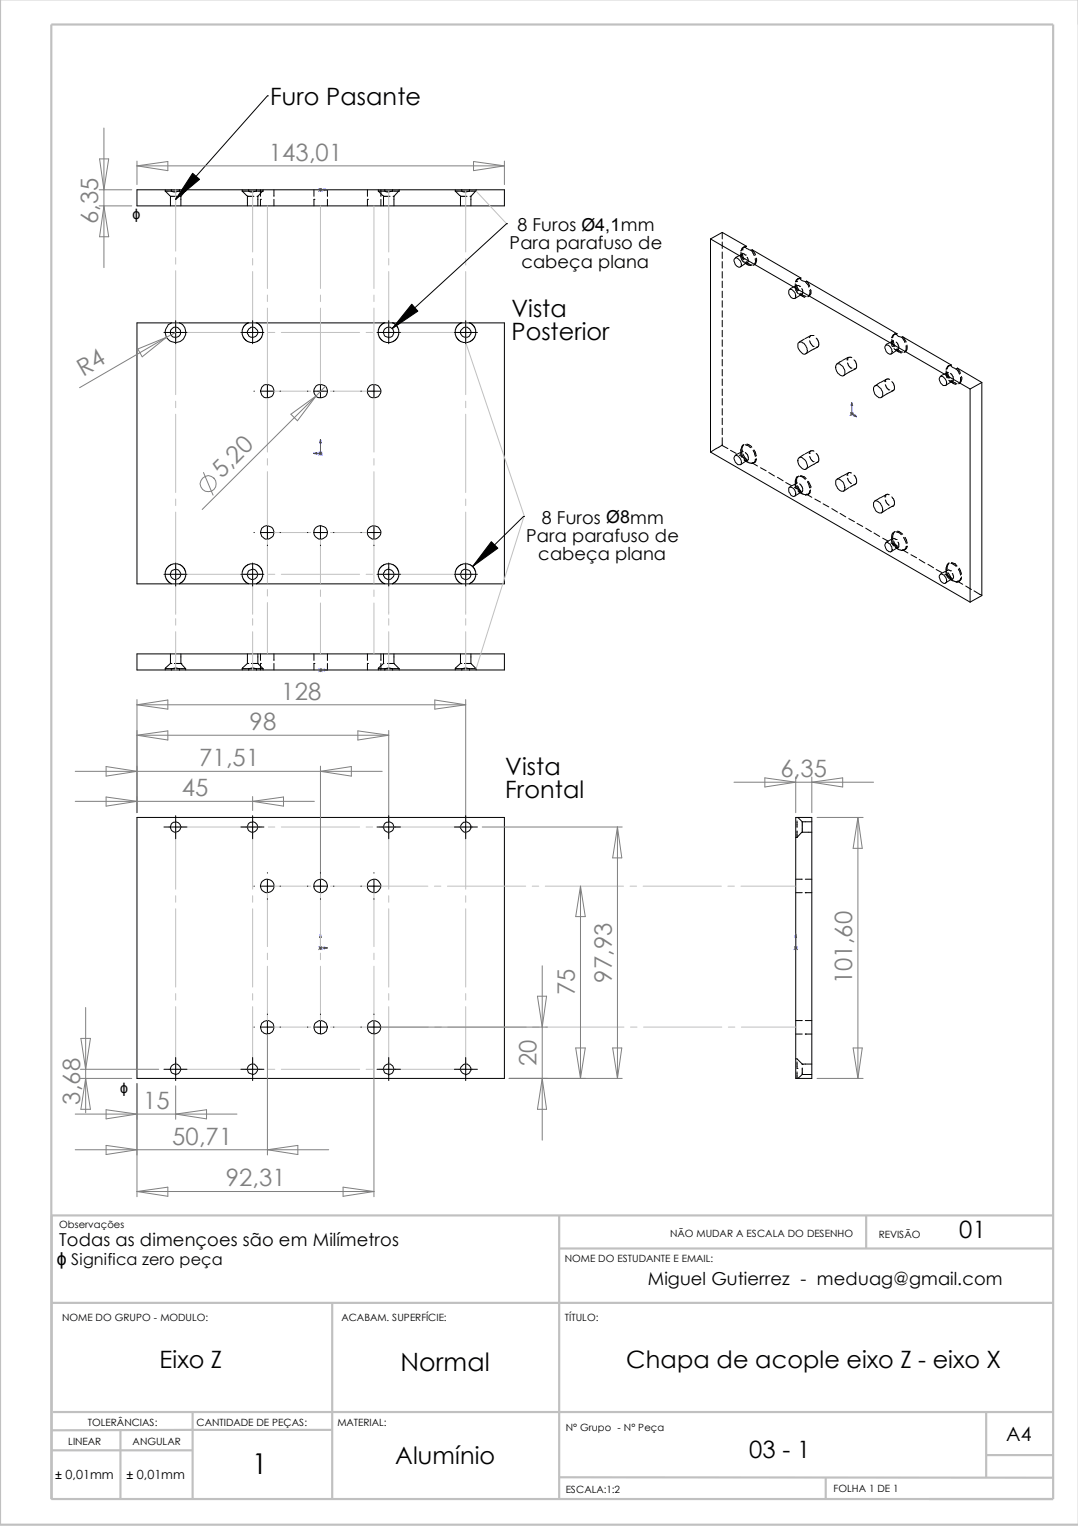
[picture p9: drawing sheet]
<svg xmlns="http://www.w3.org/2000/svg" width="210mm" height="297mm" viewBox="0 0 210 297" stroke-linecap="round" stroke-linejoin="round" font-family="sans-serif">
<g fill="none" stroke="#c0c0c0" stroke-width=".42">
<path d="M0 0v296.8h210M10 4.8h195.1v287h-195.1zM108.9 236.6v55.3M168.7 236.5v6.4M205.1 236.6h-195v55.3M10.1 253.6h195M64.7 253.6v38.3M108.9 243h96.2M10.3 274.9h194.8M23.5 278.4v13.2M37.2 278.3h27.4M37.5 278.3l-27.5 .1"/>
<path d="M37.5 274.9v17M192 274.8v12.8M10.2 282.3h27.3M108.9 287.6h96.2M160.8 287.6v4.2M192 283.2h13.1"/>
</g>
<g fill="none" stroke="#000" stroke-width=".19">
<path d="M52.1 18.7h.1M52.1 18.7l-17.9 20.1M32.2 36.9v.3M32.2 37.2h1.2M32.2 37.2l.9 .9M33.4 37.2l.5 .2 1.1-.2M33.4 36.9h1.6M33.4 37.2h1.6M33.4 36.9h-6.7v3.2h71.5v-3.2h-6.8M33.4 36.9v.3M34.5 38.2h-1.3v1.9M35 36.9v.3"/>
<path d="M35 36.9h13.4M35.1 38.2h.1M35.2 38.2v1.9M36.1 37.2l-.9 1M36.2 36.9v.3h-1.2M47.2 36.9v.3M47.2 37.2h1.2M47.2 37.2l1 .9M48.4 37.2l.5 .2 1.1-.2M48.4 37.2h1.6M48.4 36.9h1.6M48.4 36.9v.3"/>
<path d="M49.4 38.2h-1.2v1.9M50 36.9v.3M50 37.2h1.2M50 36.9h24.9M50 38.2h.2M50.2 38.2v1.9M50.7 38.8h.1M50.7 36.9v1.3M50.7 38.8v1.3M51.2 36.9v.3M51.2 37.2l-1 1M53.3 36.9v1.3"/>
<path d="M53.3 38.8v1.3M61.1 38.8h.1M61.1 36.9v1.3M61.1 38.8v1.3M63.8 36.9v1.3M63.8 38.8v1.3M71.5 38.8h.1M71.5 36.9v1.3M71.5 38.8v1.3M73.7 36.9v.3M73.7 37.2h1.2M73.7 37.2l1 .9"/>
<path d="M74.2 36.9v1.3M74.2 38.8v1.3M74.9 36.9h1.6M74.9 37.2h1.6M74.9 37.2l.5 .2 1.1-.2M74.9 36.9v.3M75.9 38.2h-1.2v1.9M76.5 36.9v.3M76.5 37.2h1.2M76.5 36.9h13.4M76.5 38.2h.2M76.7 38.2v1.9"/>
<path d="M77.7 36.9v.3M77.7 37.2l-1 1M88.6 36.9v.3M88.6 37.2h1.3M88.6 37.2l1.1 .9M89.9 37.2a1.5 1.5 0 0 0 1.5 0M89.9 37.2h1.5M89.9 36.9h1.5M89.9 36.9v.3M90.9 38.2h-1.2v1.9M91.4 36.9v.3M91.4 37.2h1.3"/>
<path d="M91.5 38.2h.2M91.7 38.2v1.9M92.7 36.9v.3M92.7 37.2l-1 1M98.6 43.5h.1M98.6 43.5l-22.2 20.5M138.3 46.5l50.6 29.2M138.3 46.5v41.5M140.6 45.2v1.3M140.6 47.1v1.3M140.6 49.1v1.2M140.6 50.9v1.3"/>
<path d="M140.6 52.9v1.2M140.6 54.7v1.3M140.6 56.7v1.2M140.6 58.5v1.3M140.6 45.2l-2.3 1.3M140.6 45.2l4.8 2.7M143 50.4l.1-.1a.64 .64 0 0 1 .9 .4 .74 .74 0 0 1 .4 .7 .74 .74 0 0 1-.6 .6 1.3 1.3 0 0 1-.8-1.6zM144.3 49.1a1.89 1.89 0 0 0 .3 1.7l.2 .2M144.3 49.5l.1 .1M144.4 49.6l-.1 .1M144.4 49.6v-.1a.45 .45 0 0 1 .7 .1M144.4 49.6l.4 1"/>
<path d="M144.4 49.2l.5 1.2M144.5 48.6h.1M144.5 49.5l-1.3 .7M144.7 48.2l-.2 .1-.2 .6M144.8 51h.1M144.9 50.4h.1M144.9 48l-.2 .2M144.9 51.2l.8 .4M145.1 49.6h.1M145.1 48.1l.3 .3 .8 .3M145.1 51.1l.4 .4 .7 .2M145.1 48.1l-.4 .1"/>
<path d="M145.3 50.9l.2 .3M145.4 47.9a.82 .82 0 0 0-.9 .6v.1M145.4 47.9l-.3 .2M145.5 50.1l.2 .6-.2 .5M145.5 51.1l-1.3 .8M145.5 51.2l-.1 .1M145.5 51.2l.8 .4M146.2 48.7l.7 1M146.3 51.6h.1M146.5 48.6l.6 1M146.5 48.6l-.3 .1M146.5 48.6l9.5 5.5"/>
<path d="M146.8 51.5h.1M146.9 51.5l-.2 .2M147.1 50.3a1.2 1.2 0 0 1-.2 1.2M147.2 50.2a1.2 1.2 0 0 1-.1 1.2h-.2M153.7 56.4a.89 .89 0 0 1 1.2 .8 .54 .54 0 0 1 0 .7 .54 .54 0 0 1-.8 0 1.23 1.23 0 0 1-.4-1.5zM154.9 56.1v.4l.5 .7M154.9 55.5l.4 1.2M154.9 55.2v.9M154.9 54.8h.1M154.9 54.8v.1M155.1 54.8h.1M155.1 55.6l-.2 .5"/>
<path d="M155.1 55.6h.4l.2 .1M155.1 55.6l.4 1M155.1 55.4v.2M155.1 55.6l-1.3 .7M155.4 54.3l-.3 .5M155.6 57.3l.7 .4M155.7 55.7h.1M155.7 57.2l1 .7M155.8 54.2l.4 .4 .7 .3M155.8 54.2l-.5 .1M155.9 57.1l.5 .4 .6 .2M156 54.1l-.8 .3-.3 .4"/>
<path d="M156 54.1l-.2 .1M156.1 56.2l.2 .3v.6l-.3 .2M156.1 57.3l-1.3 .8M156.9 54.9l.4 .5 .2 .5M157.1 54.7l.5 1M157.1 54.7l-.2 .2M157.1 54.7l17.6 10.3M157.5 57.7l-.2 .1M157.6 56.5a.93 .93 0 0 1-.3 1.2M157.8 56.3a.99 .99 0 0 1-.2 1.2M31.9 64.7h4.5M33.4 62.9a1.99 1.99 0 0 0-.8 3 1.99 1.99 0 0 0 3.1 0 1.99 1.99 0 0 0-.7-3"/>
<path d="M33.4 62.9h1.6M33.4 62.9h-6.7v50.8h8.3M34.2 62.4v4.5M35 62.9h13.4M46.9 64.7h4.5M48.4 62.9l-.5 .1-.3 .4a1.99 1.99 0 0 0 .4 2.9 1.99 1.99 0 0 0 2.8-.6 1.99 1.99 0 0 0-.7-2.8h-.2M48.4 62.9h26.5M49.2 62.4v4.5M49.4 76.1h.1M50.8 76.1h2.5M52.1 74.9v2.5M54.5 76.1h.1"/>
<path d="M59.9 76.1h.1M61.2 76.1h2.5M62.4 74.9v2.5M64.9 76.1h.1M70.3 76.1h.1M71.5 76.1h2.6M72.8 74.9v2.5M73.4 64.7h4.6M74.9 62.9l-.5 .1-.3 .4a1.99 1.99 0 0 0 .4 2.9 1.99 1.99 0 0 0 2.8-.6 1.99 1.99 0 0 0-.7-2.8h-.2M74.9 62.9h15M75.7 62.4v4.5M88.5 64.7h4.5"/>
<path d="M89.9 62.9l-.5 .1-.3 .4a1.99 1.99 0 0 0 .4 2.9 1.99 1.99 0 0 0 2.8-.6 1.99 1.99 0 0 0-.7-2.8h-.2M89.9 62.9h8.3v50.8h-6.8M90.7 62.4v4.5M140.6 60.5v1.3M140.6 62.3v1.3M140.6 64.3v1.3M140.6 66.2v1.2M140.6 68.1v1.3M140.6 70v1.2M140.6 71.9v1.3M140.6 73.8v1.2M140.6 75.7v1.3"/>
<path d="M140.6 77.6v1.3M140.6 79.5v1.3M155.4 66.7l.4-.1a1.68 1.68 0 0 1 1.3 2.1l-.2 .2a.86 .86 0 0 1-1.1-.5l-.4-.8zM156.6 66l-1 .6M157.6 66.3l.2 .5 .5 .6M157.9 65.3l-1.1 .6M158.3 67.4h.1M158.5 65.3h-.7l-.2 .4M158.9 65.8a1.16 1.16 0 0 1 .2 1.8h-.2M159.2 67.6l-2.3 1.3M162.9 70.9a1.04 1.04 0 0 1 1.4 .8 1.03 1.03 0 0 1-.1 1.5 1.65 1.65 0 0 1-1.3-2.3zM164 70.2l-1 .6"/>
<path d="M164.9 70h.1M165 70.6l.7 1.1M165.2 69.5l-1.1 .6M165.7 71.7h.1M165.9 69.6l-.5-.1-.5 .5M166.3 70a1.31 1.31 0 0 1 .3 1.7l-2.3 1.4M166.3 71.8h.2M170.2 75.3l.1-.2a.64 .64 0 0 1 1 .4 1.28 1.28 0 0 1 .3 1.8l-.1 .1a1.61 1.61 0 0 1-1.4-1.7zM171.4 74.5l-1.1 .6M172.3 74.3h.1M172.4 67.3a.66 .66 0 0 1 .7-.1 .66 .66 0 0 1 .4 .6 .68 .68 0 0 1-.3 1.1 1.3 1.3 0 0 1-.8-1.6zM172.4 74.9l.7 1"/>
<path d="M172.6 73.9h.6M172.6 73.9l-.3 .4M172.6 73.9l-1.2 .6M173.1 75.9h.1M173.7 65.7h.1M173.7 66.1v1.3M173.7 66.5l.4 1M173.7 74.3a1.16 1.16 0 0 1 .1 1.8h-.1M173.7 67.4h.1M173.8 66.2l.1 .1M173.8 66.4l-1.3 .8M173.9 66.3l-.2 .3"/>
<path d="M173.9 66.3l.3 1.1M173.9 76.1l-2.3 1.2M174.3 68.1l.7 .4M174.5 65.1l.4 .4 .7 .1M174.5 66.6l.3 .4 .2 .8-.2 .4-.7-.4M174.5 65.1a.74 .74 0 0 0-.8 .6M174.5 68l.4 .4 .6 .3M174.7 67.8l.1 .3M174.7 65h-.5l-.4 .6M174.7 65l-.2 .1M174.8 68.1l.5 .3 .5 .1M174.8 68.1l-1.3 .8"/>
<path d="M175.6 65.6l.6 1.1M175.8 65.6l.6 1M175.8 65.6l9.5 5.5M175.8 65.6h-.2M176.3 68.5l-.3 .1M176.4 67.3v.7l-.3 .4M176.6 67.2v.7l-.2 .5h-.1M183 73.3a.89 .89 0 0 1 1.2 .8l.1 .3a.49 .49 0 0 1-.2 .6 .49 .49 0 0 1-.6-.1 1.23 1.23 0 0 1-.5-1.6zM184.2 72.2v.9l.2 .4M184.2 72.4l.5 1.2M184.4 73.5h.1M184.4 72.4l.1 .1"/>
<path d="M184.5 72.5h.1M184.5 72.5l-.3 .4M184.5 72.5l.4 1.1M184.5 72.5l-1.4 .8M184.7 74l.7 .3M184.7 71.2l-.3 .6M184.9 74.2l.8 .4M185.1 71.1l1.1 .7M185.1 72.7a1.21 1.21 0 0 1 .3 1.6M185.1 74.1a1.34 1.34 0 0 0 1 .7M185.1 71.1l-.4 .1M185.3 71.1l-.8 .2-.3 .6"/>
<path d="M185.3 74l1.1 .7M185.3 71.1h-.2M185.4 74.3l-1.3 .7M186.2 71.8l.7 1M186.4 71.7l.6 1M186.4 71.7l4.8 2.8M186.4 71.7l-.2 .1M186.7 74.6h.2M186.9 74.6l-.2 .1M187 73.4v.8l-.1 .4M187.2 73.3a1.03 1.03 0 0 1-.3 1.2M188.9 75.7v41.5"/>
<path d="M191.2 74.5l-2.3 1.2M191.2 74.5v41.4l-2.3 1.3M138.3 88l50.6 29.2M140.6 85.2v1.5l1.1 .6M140.6 86.6l-2.3 1.4M140.6 81.4v1.3M140.6 83.3v1.3M142.2 87.7l1.1 .6M143.1 88.8a.89 .89 0 0 1 1.2 .7l.1 .3a.49 .49 0 0 1-.2 .7 .49 .49 0 0 1-.7-.2 1.23 1.23 0 0 1-.4-1.5zM143.9 88.6l1.5 .8M144.4 88.5l.7 1.1M144.5 87.9h.1"/>
<path d="M144.5 87.9l-1.3 .8M144.5 87.9l-.2 .4M144.6 86.6a2.47 2.47 0 0 0-.2 2.4M144.6 88.3l.8 1.1M144.8 86.6a1.05 1.05 0 0 0-.3 1.1M144.9 86.6h-.2M144.9 89.6l.6 .3M145.1 88.1l.4 .4 .2 .6M145.1 86.6l.7 .2 .4 .4M145.1 89.6l.8 .5h.2M145.4 86.5a1.2 1.2 0 0 1 1 .6M145.4 89.4l-.3 .2"/>
<path d="M145.5 89.7l-1.3 .8M145.7 89.2l-.2 .5-.6-.2M146.5 90.1l1 .6M146.6 87.7l.5 1.1M146.8 87.6l.4 1.2M146.9 90l-.4 .1M147.1 89.4h.1M147.1 89.4l-.3 .6M147.2 89.3l-.1 .6-.9 .3 .3-.1M148.1 91l1.1 .6M149.7 92l1.1 .7M151.4 92.9l1.1 .7"/>
<path d="M153 93.9l1.1 .6M153.7 94.9a1.13 1.13 0 0 1 1.1 1.6l-.2 .1a1.22 1.22 0 0 1-1-1.4zM154.7 94.9l1.1 .5M154.9 93.7v.9l.1 .5M155 95.1h.1M155 94.6l.8 1.1M155.1 94h.1M155.1 92.8v.1a1.05 1.05 0 0 0-.2 1.1M155.1 94l-.2 .4M155.1 94.1l-1.3 .8M155.2 94.5l.8 1.1-.2 .1M155.4 92.7a1.27 1.27 0 0 0-.3 1.2"/>
<path d="M155.4 95.5l.2 .3M155.4 89.3l.3-.3a1.62 1.62 0 0 1 1.4 2.2 .97 .97 0 0 1-1.4-.5l-.3-.8zM155.5 92.7l-.2 .1M155.6 95.8h.5M155.6 95.8l.6 .3M155.7 94.2l.4 .5 .2 .6M155.7 92.7a1.21 1.21 0 0 1 1.1 .6M155.8 95.7l.4 .4M155.9 92.6l.7 .2 .4 .4M156.1 95.8l-1.3 .7M156.2 96.1l.6 .2M156.3 95.4l-.2 .4"/>
<path d="M156.6 88.4l-1 .7M156.8 96.3h.1M157.1 96.2l1 .6M157.2 93.8l.4 1.1M157.3 93.7l.6 1.2M157.6 88.3h.1M157.6 94.9h.1M157.6 95.5v.3a.68 .68 0 0 1-.7 .6l.2-.2M157.6 88.8l.7 1.1M157.8 95.4a.68 .68 0 0 1-.7 .8M157.9 87.7l-1.1 .6M158.3 89.9h.1"/>
<path d="M158.5 87.8l-.5-.1-.4 .6M158.7 97.1l1.1 .6M158.9 88.3a1.16 1.16 0 0 1 .2 1.7h-.2M159.2 89.9l-2.3 1.4M160.3 98.1l1.1 .6M162 99l1.1 .7M162.8 93.4a1.04 1.04 0 0 1 1.5 .6 1.37 1.37 0 0 1 0 1.6 1.62 1.62 0 0 1-1.5-2.2zM163.6 99.9l1.1 .7M164 92.7l-1 .5M164.9 92.5h.1M165 93.1l.4 .7 .4 .3M165.2 92.1h.6"/>
<path d="M165.2 92.1l-.3 .4M165.2 92.1l-1.1 .6M165.3 94.9l-1 .7M166.3 92.5a1.25 1.25 0 0 1 .2 1.8h-.2M166.5 94.3l-1.1 .6M170.2 97.7l.1-.1a1.18 1.18 0 0 1 1.4 .9 .78 .78 0 0 1 .2 .8 .78 .78 0 0 1-.7 .6 1.93 1.93 0 0 1-1-2.2zM171.4 96.9l-1.1 .6M172.3 96.7h.1M172.4 97.3l.3 .7 .4 .3M172.6 96.3h.5M172.6 96.3l-.3 .4M172.6 96.3l-1.2 .6"/>
<path d="M172.6 99.2l-1 .7M173.7 96.7a1.25 1.25 0 0 1 .1 1.9h-.1M173.8 98.5l-1 .6M31.9 111.8h4.5M33.4 113.6l-.5-.2-.2-.3a2.01 2.01 0 0 1 1.2-3.4 2.01 2.01 0 0 1 2.1 2.9l-.4 .6-.6 .5M34.2 109.6v4.5M35 113.7h15M46.9 111.8h4.5M48.4 113.6l-.5-.2-.2-.3a2.01 2.01 0 0 1 1.2-3.4 2.01 2.01 0 0 1 2.1 2.9l-.5 .6-.5 .5M49.2 109.6v4.5M49.4 103.7h.1M50 113.7h26.5"/>
<path d="M50.8 103.7h2.5M52.1 102.4v2.5M52.1 106.1v.1M54.5 103.7h.1M59.9 103.7h.1M61.2 103.7h2.5M62.4 102.4v2.5M62.4 106.1v.1M64.9 103.7h.1M70.3 103.7h.1M71.5 103.7h2.6M72.8 102.4v2.5"/>
<path d="M72.8 106.1v.1M73.4 111.8h4.6M74.9 113.6l-.5-.2-.2-.3a2.01 2.01 0 0 1 1.2-3.4 2.01 2.01 0 0 1 2.1 2.9l-.5 .7-.5 .4M75.7 109.6v4.5M76.5 113.7h14.9M88.5 111.8h4.5M89.9 113.6l-.5-.2-.2-.3a1.99 1.99 0 0 1 .1-2.8 1.99 1.99 0 0 1 2.8 .1 1.99 1.99 0 0 1-.2 2.8l-.5 .5M90.7 109.6v4.5M101.9 100.5h.1M101.9 100.5l-9.9 9.8M165.3 101l1.1 .5M166.9 101.9l1.1 .6"/>
<path d="M168.6 102.8l1.1 .7M170.2 103.7l1.1 .7M171.9 104.8l1.1 .6M172.5 105.7l.1-.1a1.28 1.28 0 0 1 1.1 1.7 .79 .79 0 0 1-1.2-.6l-.2-.5zM173.5 105.7l1.1 .6M173.8 105.4l.1 .3a2.41 2.41 0 0 0 1.6 1.4M173.8 104.8l-1.3 .9M173.9 103.7l-.2 .5v1.3l.1 .5 .3 .3M174 105.3l.7 1.1-.2 .1M174.2 103.5l-.3 .5-.1 .7M174.2 103.5l-.1 .1M174.3 106.5l.6 .4"/>
<path d="M174.4 103.5l.8 .2 .3 .4M174.5 105h.1M174.5 105l-.5-.2-.3 .4M174.6 106.3h.1M174.8 103.4l.3 .1 .7 .5M174.8 105.5l.2 .4v.6l-.3 .1M174.8 106.6l-1.3 .8M175.5 107.1h.1M175.8 107l1 .6M175.9 104.6l.5 1.2M176.2 104.6l.4 1.2M176.3 107h-.5"/>
<path d="M176.4 106.4h.1M176.4 106.4l-.2 .6M176.6 106.3l-.2 .6-.8 .2 .2-.1M177.4 108l1.1 .6M179 108.9l1.1 .7M180.7 109.8l1.1 .7M182.3 110.9l1.1 .5M183 112v-.1a.76 .76 0 0 1 1.1 .5l.1 .2a.56 .56 0 0 1-.1 .9 .56 .56 0 0 1-.8-.3l-.4-.8zM184 111.8l1.2 .7M184.4 111.5l.7 1.1M184.4 111l-.2 .3M184.6 109.8a2.11 2.11 0 0 0-.4 1.9l.5 .9"/>
<path d="M184.6 111.4l.7 1.2h-.2M184.7 112.6h.1M184.7 109.6l-.3 1.2M184.8 109.6l-.1 .2M184.9 112.7l.6 .4M185.1 111.1h.1M185.1 111.1l-.5-.2-1.5 .9M185.1 112.6l.5 .5 .5 .1M185.2 109.7l.3 .1 .7 .5M185.3 109.5l.7 .3 .4 .4M185.4 111.6l.3 .8-.2 .3h-.2M185.4 112.7l-1.3 .8"/>
<path d="M186.1 113.2h.1M186.4 113.1l1.1 .6M186.6 110.8l.4 1.2M186.8 110.6l.4 1.2M186.9 113.1h-.5M187 112.6a.82 .82 0 0 1-.6 .7h-.2l.2-.2M187.2 112.3l-.1 .5-.4 .4M188 114.1l1.1 .7M189.7 115l1.5 .9M32.2 130.2h1.2M32.2 130.2v.2M33.2 129.1h.1"/>
<path d="M33.2 129.1l-1 1.1M33.2 127.3v1.8M33.3 129.1h.1M33.4 130.2h.1a1.61 1.61 0 0 1 1.5 0M33.4 130.2h1.6M33.4 130.4h1.6M33.4 130.4h-6.7v-3.1h71.5v3.1h-6.8M33.4 130.2v.2M34 129.1h1.2M35 130.2h1.2M35 130.4h13.4M35 130.2v.2"/>
<path d="M35.2 129.1h.1M35.2 129.1l1 1.1M35.2 127.3v1.8M36.2 130.2v.2M47.2 130.2h1.2M47.2 130.2v.2M48.2 129.1h.1M48.2 129.1l-1 1.1M48.2 127.3v1.8M48.3 129.1h.1M48.3 130.2h1.7M48.4 130.4h1.6"/>
<path d="M48.4 130.2h.1a1.61 1.61 0 0 1 1.5 0M48.4 130.2v.2M48.9 129.1h1.3M50 130.2h1.2M50 130.2v.2M50 130.4h24.9M50.2 129.1l1 1.1M50.2 127.3v1.8M50.7 129.1h.1M50.7 127.3v1.3M50.7 129.1v1.3M51.2 130.2v.2"/>
<path d="M53.3 127.3v1.3M53.3 129.1v1.3M61.1 129.1h.1M61.1 127.3v1.3M61.1 129.1v1.3M63.8 127.3v1.3M63.8 129.1v1.3M71.5 129.1h.1M71.5 127.3v1.3M71.5 129.1v1.3M73.7 130.2h1.2M73.7 130.2v.2"/>
<path d="M74.2 127.3v1.3M74.2 129.1v1.3M74.7 129.1h.1M74.7 129.1l-1 1.1M74.7 127.3v1.8M74.9 130.2h.1a1.61 1.61 0 0 1 1.5 0M74.9 130.2h1.6M74.9 130.4h1.6M74.9 130.2v.2M75.4 129.1h1.3M76.5 130.2h1.2M76.5 130.4h13.4"/>
<path d="M76.5 130.2v.2M76.7 129.1l1 1.1M76.7 127.3v1.8M77.7 130.2v.2M88.6 130.2h1.3M88.6 130.2v.2M89.7 129.1h.1M89.7 129.1l-1.1 1.1M89.7 127.3v1.8M89.9 130.2h.1a1.61 1.61 0 0 1 1.4 0M89.9 130.2h1.5M89.9 130.4h1.5"/>
<path d="M89.9 130.2v.2M90.4 129.1h1.3M91.4 130.2h1.3M91.4 130.2v.2M91.7 129.1l1 1.1M91.7 127.3v1.8M92.7 130.2v.2M26.7 159.1h71.5v50.8h-71.5zM34.2 158.8v4.5M49.2 158.8v4.5M75.7 158.8v4.5M90.7 158.8v4.5"/>
<path d="M154.9 159.1h3.2v50.8h-3.2zM155.2 159.1v.1M155.2 159.8v1.3M155.4 159.1l.8 .9M156.2 160v2M156.2 160h1.9M31.9 161h4.5M46.9 161h4.5M49.4 172.5h.1M50.8 172.5h2.5M52.1 169.9v.1M52.1 171.2v2.5"/>
<path d="M52.1 174.9v.1M54.5 172.5h.1M59.9 172.5h.1M61.2 172.5h2.5M62.4 169.9v.1M62.4 171.2v2.5M62.4 174.9v.1M64.9 172.5h.1M70.3 172.5h.1M71.5 172.5h2.6M72.8 169.9v.1M72.8 171.2v2.5"/>
<path d="M72.8 174.9v.1M73.4 161h4.6M88.5 161h4.5M154.9 163h.3M154.9 171.1h1.3M154.9 173.8h1.3M155.2 161.7v1.3M156.2 162l-1 1M156.2 162h1.9M156.8 173.8h.1M156.8 171.1h1.3M156.8 173.8h1.3"/>
<path d="M49.4 199.9h.1M50.8 199.9h2.5M52.1 197.4v.1M52.1 198.7v2.5M54.5 199.9h.1M59.9 199.9h.1M61.2 199.9h2.5M62.4 197.4v.1M62.4 198.7v2.5M64.9 199.9h.1M70.3 199.9h.1M71.5 199.9h2.6"/>
<path d="M72.8 197.4v.1M72.8 198.7v2.5M154.9 198.7h1.3M156.8 198.7h1.3M31.9 208.1h4.5M34.2 205.9v4.4M46.9 208.1h4.5M49.2 205.9v4.4M73.4 208.1h4.6M75.7 205.9v4.4M88.5 208.1h4.5M90.7 205.9v4.4"/>
<path d="M154.9 206.1h.3l1 1M154.9 201.3h1.3M155.2 208h.1M155.2 206.7v1.3M155.2 208.6v1.3M156.2 207.2h.1M156.2 207.1v.1M156.2 207.9v1.3M156.2 209.2l-.8 .7M156.2 209.2h1.9M156.2 207.1h1.9M156.8 201.3h.1"/>
<path d="M156.8 201.3h1.3"/>
<circle cx="34.2" cy="64.7" r=".98"/>
<circle cx="49.2" cy="64.7" r=".98"/>
<circle cx="52" cy="76.2" r="1.3"/>
<circle cx="62.4" cy="76.2" r="1.3"/>
<circle cx="72.8" cy="76.2" r="1.3"/>
<circle cx="75.7" cy="64.7" r="1.02"/>
<circle cx="90.7" cy="64.7" r="1"/>
<circle cx="34.2" cy="111.8" r="1"/>
<circle cx="49.2" cy="111.8" r="1"/>
<circle cx="52" cy="103.6" r="1.28"/>
<circle cx="62.4" cy="103.6" r="1.28"/>
<circle cx="72.8" cy="103.6" r="1.28"/>
<circle cx="75.7" cy="111.8" r="1"/>
<circle cx="90.7" cy="111.8" r="1.02"/>
<circle cx="34.2" cy="161" r="1.02"/>
<circle cx="49.2" cy="161" r="1.02"/>
<circle cx="52" cy="172.4" r="1.3"/>
<circle cx="62.4" cy="172.5" r="1.3"/>
<circle cx="72.8" cy="172.5" r="1.3"/>
<circle cx="75.7" cy="161" r="1.02"/>
<circle cx="90.7" cy="160.9" r="1"/>
<circle cx="52" cy="200" r="1.3"/>
<circle cx="62.5" cy="200" r="1.3"/>
<circle cx="72.9" cy="200" r="1.3"/>
<circle cx="34.2" cy="208.1" r="1.02"/>
<circle cx="49.2" cy="208.1" r="1.02"/>
<circle cx="75.7" cy="208.1" r="1.02"/>
<circle cx="90.7" cy="208.1" r="1"/>
</g>
<g fill="#00f" stroke="#00f" stroke-width=".19">
<path d="M63.1 184.3l.7 .2-.7 .2z"/>
<path d="M62.4 181.8l.2 .7h-.4z"/>
<path d="M61 88.3l.7-.2v.3z"/>
<path d="M62.4 85.5l.2 .7h-.4z"/>
<path d="M154.9 181.8l.2 .7h-.3z"/>
<path d="M63.1 130.2l.7 .2-.7 .2z"/>
<path d="M63.1 36.8l.7 .1-.7 .2z"/>
<path d="M166.5 80.7l.3 .4-.5-.1z"/>
<path d="M165.9 78.3l.1 .6h-.3z"/>
</g>
<g fill="none" stroke="#00f" stroke-width=".19">
<path d="M62.1 36.9h1.7M62.1 36.7l.6 .6M62.4 36.9h.1M62.4 36.7v.6M62.7 36.7l-.6 .6M165.9 78.3v2.6M61 88.3h1.7M62.1 88l.6 .6M62.4 85.5v3.1M62.7 88l-.6 .6M165.6 80.5h.6M165.6 80.3l.6 .6"/>
<path d="M165.9 80.5l.9 .6M166.1 80.3l-.6 .6M62.1 130.4h1.7M62.1 130.2l.6 .6M62.4 130.4h.1M62.4 130.2v.6M62.7 130.2l-.6 .6M62.1 184.5h1.7M62.1 184.3l.6 .6M62.4 181.8v3.1M62.7 184.3l-.6 .6M154.7 184.5h.6"/>
<path d="M154.7 184.3l.6 .6M154.9 184.5h.1M154.9 181.8v3.1M155.2 184.3l-.6 .6"/>
</g>
<g fill="none" stroke="#c0c0c0" stroke-width=".19">
<path d="M34.2 36.9v12M49.2 37.2v11.9M75.7 37.2v11.9M90.7 37.2v11.9M92.7 37.2l5.9 6.3M34.2 50.2v1.2M34.2 52.7v24.1M49.2 50.3v1.3M49.2 52.9v11.8M52.1 40.1v16.1M52.1 57.4v1.3M52.1 60v28"/>
<path d="M62.4 40.1v16.1M62.4 57.4v1.3M62.4 60v16.1M72.8 40.1v16.1M72.8 57.4v1.3M72.8 60v28M75.7 50.3v1.3M75.7 52.9v11.8M90.7 50.3v1.3M90.7 52.9v23.9M34.2 78.1v1.3M34.2 64.7h16.8"/>
<path d="M52.1 76.1h8.4M52.2 64.7h1.3M54.8 64.7h15.2M61.8 76.1h1.3M64.3 76.1h8.5M71.3 64.7h1.3M73.8 64.7h16.9M90.7 78.1v1.3M90.7 66.7l11.4 33.8M34.2 80.6v15.3M34.2 97.1v1.3M34.2 99.7v19.9"/>
<path d="M52.1 89.3v1.2M52.1 91.8v21.7M72.8 89.3v1.2M72.8 91.8v21.8M90.7 80.6v15.3M90.7 97.1v1.3M90.7 99.7v19.9M34.2 111.8h16.8M49.2 111.8v7.8M52.1 114.8v1.2M52.1 117.3v9.9M52.1 103.7h8.4"/>
<path d="M52.2 111.8h1.3M54.8 111.8h15.2M61.8 103.7h1.3M62.4 103.7v9.9M62.4 114.8v1.3M62.4 117.4v9.9M64.3 103.7h8.5M71.3 111.8h1.3M72.8 114.8v1.3M72.8 117.4v9.9M73.8 111.8h16.9M75.7 111.8v7.8"/>
<path d="M102 100.5l-9.3 29.7M34.2 120.4v1.3M34.2 123v7.4M49.2 120.4v1.3M49.2 123v7.4M75.7 120.4v1.3M75.7 123v7.4M90.7 120.4v1.3M90.7 123v7.4M34.2 174.4v1.2M34.2 176.9v15.2M49.2 161v12.1"/>
<path d="M49.2 174.4v1.2M49.2 176.9v15.2M51 161h-16.8v12.1M52.2 161h1.3M54.8 161h15.2M60.5 172.5h-8.4v11.8M61.8 172.5h1.3M62.4 172.5v11.8M64.3 172.5h19M71.3 161h1.3M72.8 172.5v11.8M73.8 161h16.9v12.1"/>
<path d="M75.7 161v12.1M75.7 174.4v1.2M75.7 176.9v15.2M84.6 172.5h1.3M87.1 172.5h15.3M90.7 174.4v1.2M90.7 176.9v15.2M103.6 172.5h1.3M106.2 172.5h15.2M122.7 172.5h1.3M125.2 172.5h15.3M141.7 172.5h1.3"/>
<path d="M144.3 172.5h10.6M34.2 193.4v1.3M34.2 195.9v12.2h16.8M49.2 193.4v1.3M49.2 195.9v12.2M52.1 188.1v11.8h8.4M52.1 185.5v1.3M61.8 199.9h1.3M62.4 185.5v1.3M62.4 188.1v11.8M64.3 199.9h19.1M72.8 185.5v1.3"/>
<path d="M72.8 188.1v11.8M75.7 193.4v1.3M75.7 195.9v12.2M84.7 199.9h1.2M87.2 199.9h15.2M90.7 195.9v12.2h-16.9M90.7 193.4v1.3M103.7 199.9h1.3M106.3 199.9h15.2M122.8 199.9h1.2M125.3 199.9h15.2M141.8 199.9h1.3"/>
<path d="M144.4 199.9h10.5M52.2 208.1h1.3M54.8 208.1h15.2M71.3 208.1h1.3"/>
</g>
<g fill="none" stroke="#808080" stroke-width=".19">
<path d="M19.3 36.9h6.4M19.4 30.9h1.8l-1 6zM20.2 24.9v27.2M26.7 31.4v4.5M26.7 32.3l6-.9v1.8zM26.7 32.3h71.5M92.2 31.4l6 .9-6 .9zM98.2 31.4v4.5M19.3 40.1h6.4M20.2 40.1l1 6h-1.8zM26.8 67.9l5.6-2.3-4.7 3.9zM32.4 65.6l-16.9 9.9"/>
<path d="M34.2 64.7l-1.8 .9M61.6 77.1l-22.2 22.1M63.3 75.2l-1.7 1.9M39.6 92l1.9 4.4M56.6 80.6l5-3.5-3.7 4.8zM26.7 136.2v22M26.7 137.2l6-.9v1.7zM26.7 137.2h64M84.7 136.3l6 .9-6 .8zM90.7 136.2v23.8M14.6 150.1h59.8M14.6 156h46.6"/>
<path d="M20.7 149.2l6 .9-6 1zM20.7 155.1l6 .9-6 .9zM26.7 143.1l6-.8v1.7zM26.7 143.1h49M49.2 156l6-.9v1.8zM49.2 155.1v2.7M62.4 149.1v22.4M62.4 150.1l6-.9v1.9zM69.7 142.3l6 .8-6 .9zM75.7 142.2v17.8M142.9 152.3h27.2M148.9 151.4l6 .9-6 .9z"/>
<path d="M154.9 151.2v7M158.1 151.2v7M158.1 152.3l6-.9v1.8zM159.1 159.1h9M167 159.1l.9 6h-1.8zM167 159.1v50.8M93.9 161h27.3M113 172.5v37.4M113 172.5l1 5.9h-1.9zM120.2 161v48.9M120.2 161l.9 6h-1.8zM16.7 196.1v20.5"/>
<path d="M73.8 199.9h32.8M104.6 193.9h1.8l-.8 6zM105.6 188v33.9M14.6 216.9h31.5M15.7 209.9h10M15.7 208.1h15.2M15.7 202.1h1.9l-.9 6zM16.7 209.9l.9 6h-1.9zM20.7 216l6 .9-6 .9zM26.7 210.9v22M34.2 216.9l6-.9v1.8zM34.2 211.4v6.5"/>
<path d="M52.1 200.9v23.9M72.8 200.9v32M99.1 209.9h22.1M105.6 209.9l.8 6h-1.8zM112.1 204h1.9l-1 5.9zM119.3 204h1.8l-.9 5.9zM159.1 209.9h9M166.1 204h1.8l-.9 5.9zM14.6 223.8h49.4M20.7 223l6 .8-6 .9zM26.7 231.9h46.1M26.7 231.9l6-.8v1.8z"/>
<path d="M52.1 223.8l5.9-.8v1.7zM66.8 231.1l6 .8-6 1z"/>
<circle cx="40.6" cy="94.2" r="1.54"/>
</g>
<path d="M37.5 33.7l1.4 1.2-4.7 3.9zM80.2 59.2l1.2 1.4-5 3.4zM95.7 105.4l1.2 1.3-4.9 3.6z" fill="#000" stroke="#000" stroke-width=".19"/>
<text font-size="5.6" x="49" y="286.9">1</text>
<text font-size="4.9" x="78" y="266.8">Normal</text>
<g font-size="4.7">
<text x="52.6" y="20.4">Furo Pasante</text>
<text x="99.6" y="61.7">Vista</text>
<text x="99.6" y="66.2">Posterior</text>
<text x="98.4" y="150.8">Vista</text>
<text x="98.4" y="155.4">Frontal</text>
<text x="186.8" y="240.9">01</text>
<text x="31.1" y="266.2">Eixo Z</text>
<text x="121.9" y="266.2">Chapa de acople eixo Z - eixo X</text>
<text x="77" y="285">Alumínio</text>
<text x="145.9" y="283.7">03 - 1</text>
</g>
<g font-size="4.7" fill="#808080">
<text x="52.3" y="31.3">143,01</text>
<text x="19.1" y="43.6" transform="rotate(-90 19.1 43.6)">6,35</text>
<text x="16.2" y="73.3" transform="rotate(-30 16.2 73.3)">R4</text>
<text x="43.2" y="93.2" transform="rotate(-45 43.2 93.2)">5,20</text>
<text x="54.8" y="136.2">128</text>
<text x="48.6" y="142.1">98</text>
<text x="38.8" y="149.1">71,51</text>
<text x="35.4" y="155">45</text>
<text x="152" y="151.2">6,35</text>
<text x="119.1" y="191.3" transform="rotate(-90 119.1 191.3)">97,93</text>
<text x="165.9" y="191.6" transform="rotate(-90 165.9 191.6)">101,60</text>
<text x="111.9" y="193.7" transform="rotate(-90 111.9 193.7)">75</text>
<text x="104.5" y="207.5" transform="rotate(-90 104.5 207.5)">20</text>
<text x="15.6" y="215" transform="rotate(-90 15.6 215)">3,68</text>
<text x="27.9" y="215.8">15</text>
<text x="33.5" y="222.8">50,71</text>
<text x="43.9" y="230.9">92,31</text>
</g>
<text font-size="3.8" x="195.9" y="280.4">A4</text>
<g font-size="3.5">
<text x="100.8" y="45">8 Furos Ø4,1mm</text>
<text x="99.2" y="48.5">Para parafuso de</text>
<text x="101.5" y="52.1">cabeça plana</text>
<text x="105.5" y="102">8 Furos Ø8mm</text>
<text x="102.4" y="105.5">Para parafuso de</text>
<text x="104.8" y="109">cabeça plana</text>
<text x="11.5" y="242.5">Todas as dimençoes são em Milímetros</text>
<text x="11.1" y="246.3">ɸ Significa zero peça</text>
<text x="126.2" y="250.2">Miguel Gutierrez - meduag@gmail.com</text>
</g>
<g font-size="2.8">
<text x="25.8" y="42.7">ɸ</text>
<text x="23.4" y="212.8">ɸ</text>
</g>
<g font-size="2.5">
<text x="10.8" y="287.8">± 0,01mm</text>
<text x="24.6" y="287.8">± 0,01mm</text>
</g>
<g font-size="1.9">
<text x="11.5" y="239.1">Observações</text>
<text x="110" y="245.6">NOME DO ESTUDANTE E EMAIL:</text>
<text x="130.5" y="240.8">NÃO MUDAR A ESCALA DO DESENHO</text>
<text x="171.1" y="241.1">REVISÃO</text>
<text x="12.1" y="257.1">NOME DO GRUPO - MODULO:</text>
<text x="66.5" y="257.1">ACABAM. SUPERFÍCIE:</text>
<text x="110" y="257.2">TÍTULO:</text>
<text x="13.3" y="281.2">LINEAR</text>
<text x="17.1" y="277.5">TOLERÂNCIAS:</text>
<text x="25.8" y="281.2">ANGULAR</text>
<text x="38.3" y="277.5">CANTIDADE DE PEÇAS:</text>
<text x="65.7" y="277.5">MATERIAL:</text>
<text x="110.2" y="278.6">N° Grupo - N° Peça</text>
<text x="110.2" y="290.6">ESCALA:1:2</text>
<text x="162.3" y="290.4">FOLHA 1 DE 1</text>
</g>
</svg>
